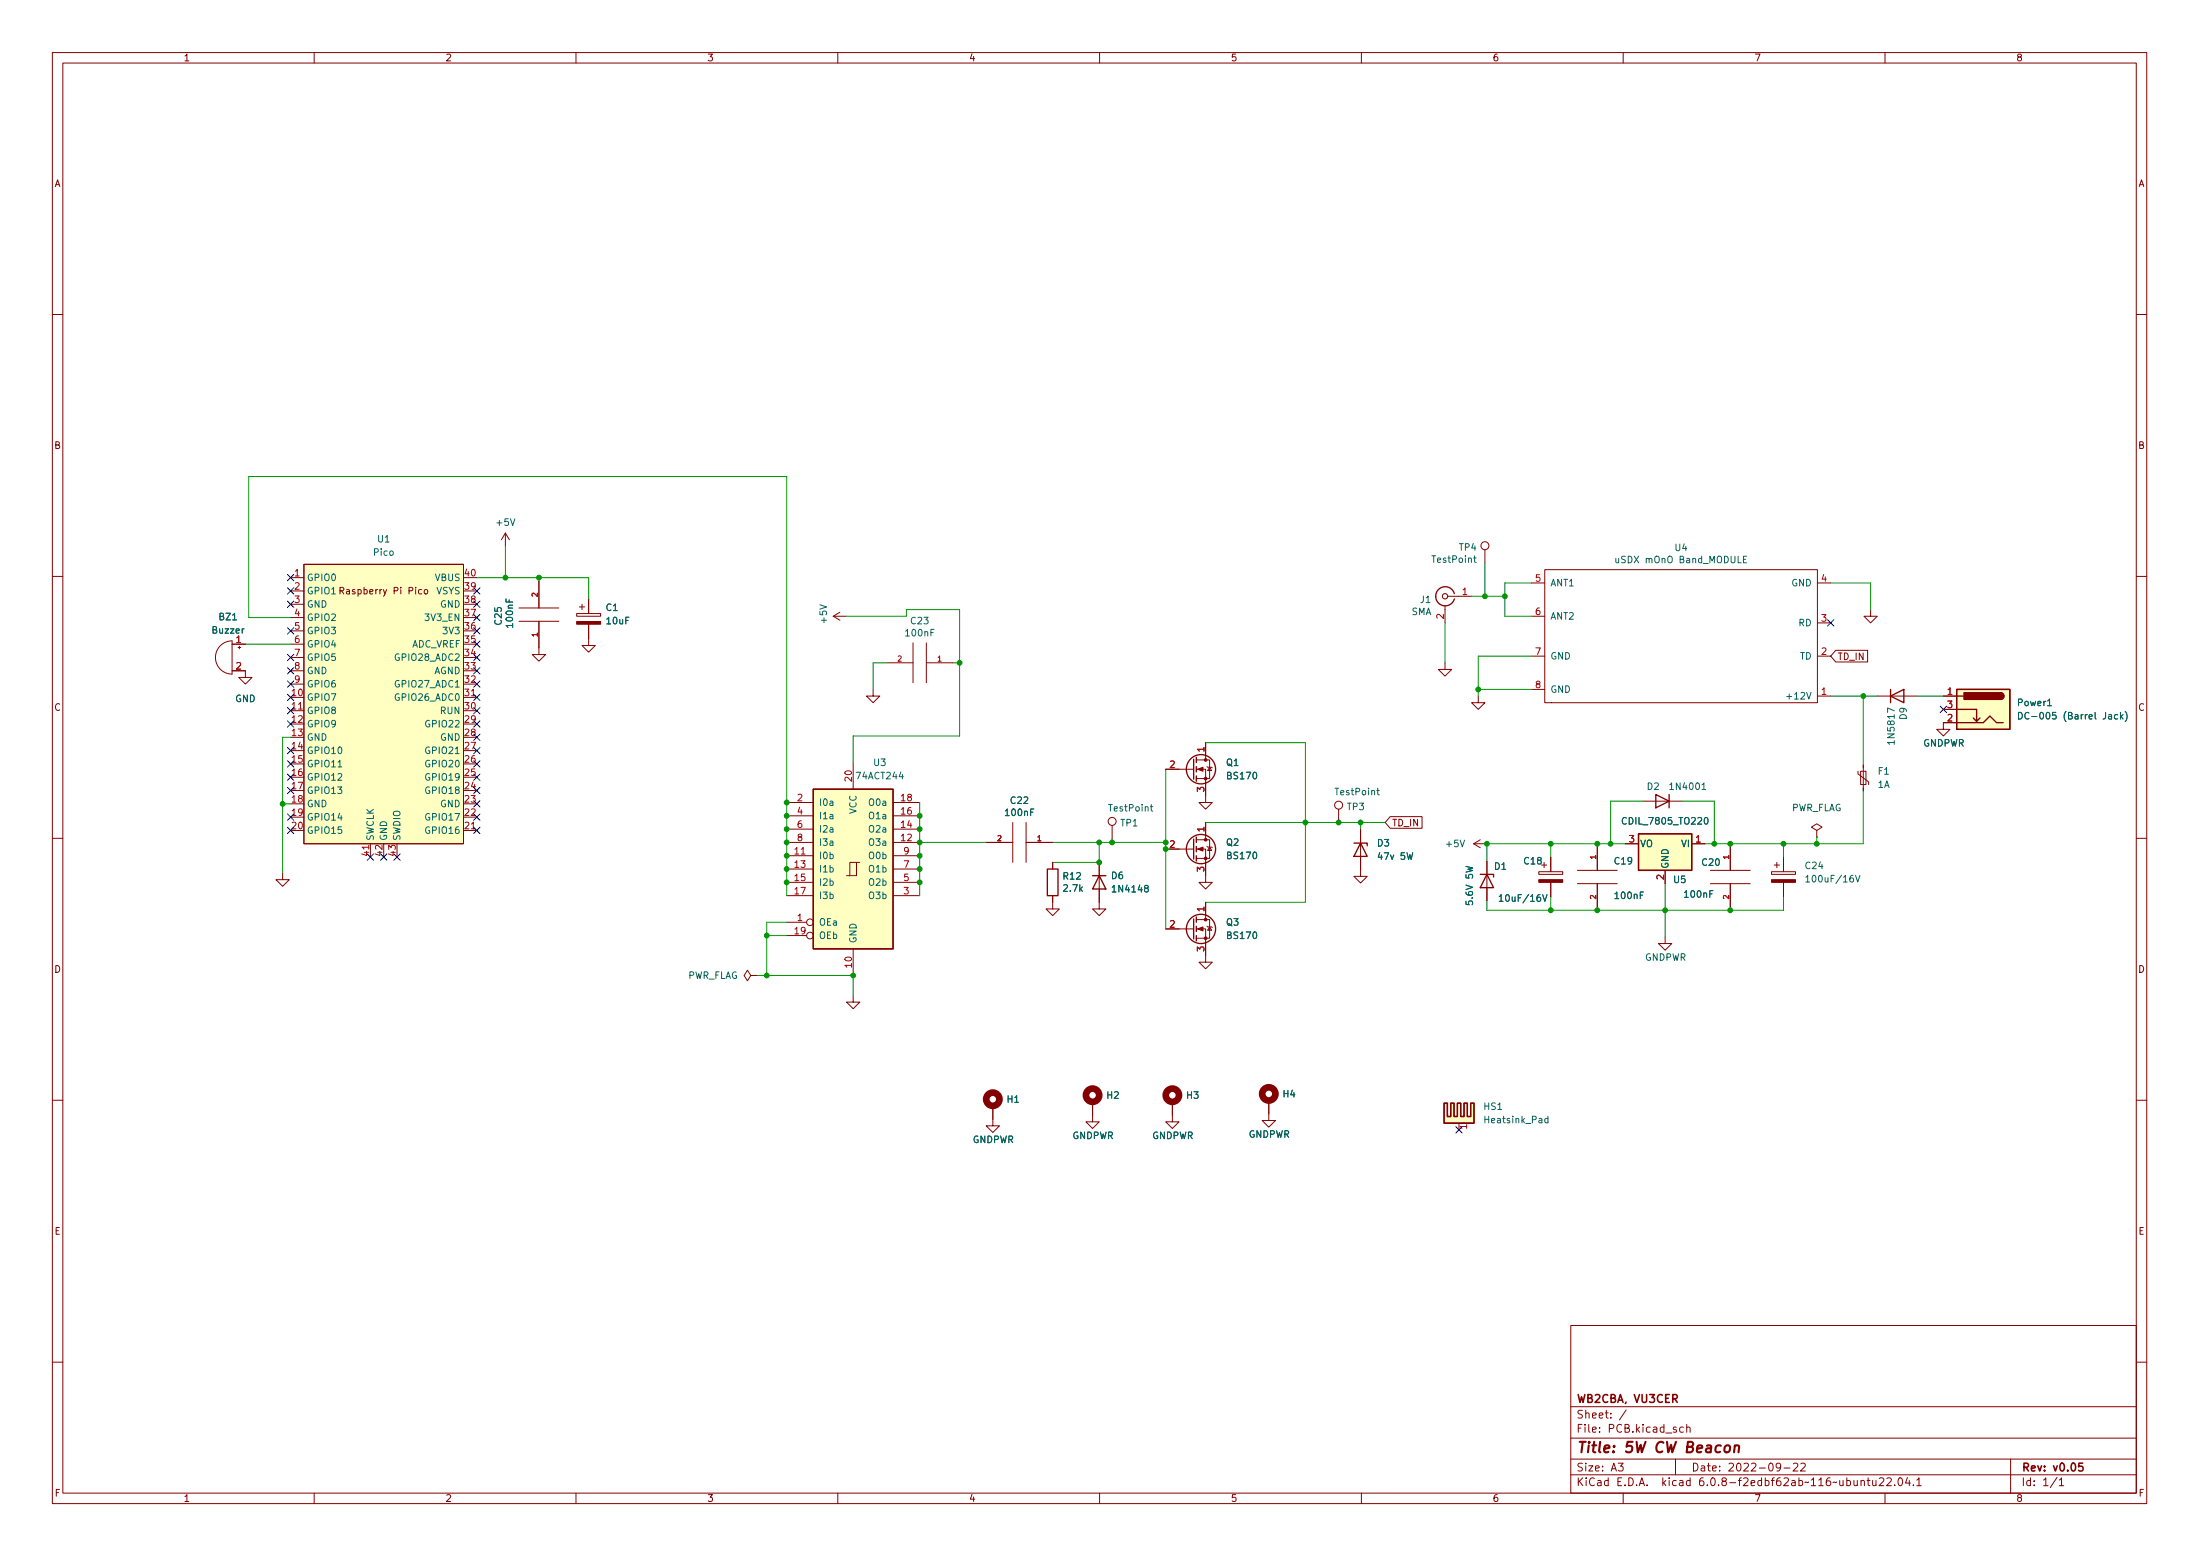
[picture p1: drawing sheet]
<svg xmlns="http://www.w3.org/2000/svg" width="420mm" height="297mm" viewBox="0 0 420 297" stroke-linecap="round" stroke-linejoin="round" font-family="sans-serif">
<g fill="none" stroke="#840000" stroke-width=".19">
<path d="M10 10h400v277h-400zM12 12h396v273h-396zM60 10v2M110 10v2M160 10v2M210 10v2M260 10v2M310 10v2M360 10v2M10 60h2M408 60h2M10 110h2"/>
<path d="M55.5 110.3h2.5M55.5 112.8h2.5M55.5 115.4h2.5M55.5 117.9h2.5M58 107.7h30.5v53.4h-30.5zM64.9 112.8l.6-.1 .2-.2-.1-.3-.7-.1v1.3M65.2 112.8l.5 .6M80.5 112.6l-.3-.1-.3 .3 .2 .5h.4M81.1 112.7l.2-.2 .3 .2 .1 .4-.1 .2-.3 .1-.2-.1zM96.5 101.8l-.7 1.2M96.5 101.8v2.5M96.5 101.8l.8 1.2"/>
<path d="M99.1 116.1h7.6M99.1 118.6h7.6M102.9 118.6v6.4h1.3l-1.3 1.2-1.2-1.2h1.2M102.9 111v5.1M110.1 117.1h4.6v.5h-4.6zM110.6 115.9h1.1M111.2 115.4v1M112.4 119.2v4h1.3l-1.3 1.3-1.2-1.3h1.2M112.4 114.3v2.8M159.1 117.6l1.3 .8M159.1 117.6h2.6M160.4 116.9l-1.3 .7"/>
<path d="M276 115.6v3.3M276.5 113.8h4.6M283.6 104.9v2.6M292.5 117.6h2.5M292.5 111.3h2.5M295 108.7h52.1v25.4h-52.1zM347.1 118.9h2.5M347.1 111.3h2.5M357.3 116.4v1.2h1.2l-1.2 1.3-1.3-1.3h1.3M408 110h2M42.1 123.3a3.2 3.2 0 0 1 2.2-1v6.4a3.2 3.2 0 0 1-2.9-2 3.2 3.2 0 0 1 .7-3.4zM44.3 128.1h2.6v1.2h1.2l-1.2 1.3-1.3-1.3h1.3"/>
<path d="M44.3 123h2.6M45.5 123.6h.5M45.7 123.4v.5M55.5 135.7h2.5M55.5 120.4h2.5M55.5 123h2.5M55.5 125.5h2.5M55.5 128.1h2.5M55.5 130.6h2.5M88.5 133.1h2.6M166.8 131.6v1.3h1.2l-1.2 1.2-1.3-1.2h1.3M169.3 126.5h5.1"/>
<path d="M174.4 122.7v7.6M176.9 122.7v7.6M176.9 126.5h5.1M276 126.5v1.3h-1.3l1.3 1.3 1.2-1.3h-1.2M282.3 132.9v1.2h-1.2l1.2 1.3 1.3-1.3h-1.3M292.5 125.3h2.5M292.5 131.6h2.5M347.1 132.9h2.5M347.1 125.3h2.5M350.6 124.1h6.1v2.3h-6.1l-1-1.1zM358.5 132.9h7.6M371.1 132.9h2.6"/>
<path d="M371.1 135.4h2.6M373.7 138h-2.6v1.2h1.3l-1.3 1.3-1.2-1.3h1.2M88.5 158.5h2.6M150.2 158.3h5.1M150.2 155.7h5.1M150.2 153.2h5.1M162.9 145.6v5.1M170.6 158.3h5M170.6 155.7h5M170.6 153.2h5M193.4 157v7.6M196 157v7.6"/>
<path d="M212.4 157.6v2.5M222.6 146.8h5.4M228.5 146.8h1.8v6.4h1.2l-1.2 1.3-1.3-1.3h1.3M228.5 145.1h2.5v3.5h-2.5M230.3 141.8v3.3M230.3 157v3.3M230.5 146.3l1 .3M231 146.5l.4 .6h-.8zM255.7 154.5v2.5M259.8 158.4v8.9h1.3l-1.3 1.3-1.2-1.3h1.2M265.5 155.9h6.1v2.2h-6.1l-1-1.1zM313.7 152.9h7.6"/>
<path d="M347 158.5l1-.6-1-.6-1.1 .6 1.1 .6v1.3M347 159.8h.1M354.8 147.2v.5l2.1 1.6v.5M355.3 147.2h1.1v2.6h-1.1zM355.9 146v5M10 160h2M54 166.7v1.2h1.2l-1.2 1.3-1.3-1.3h1.3M70.7 161.1v2.5M150.2 160.8h5.1M150.2 176.1h3.9M150.2 163.4h5.1M150.2 165.9h5.1"/>
<path d="M150.2 168.4h5.1M150.2 171h5.1M150.2 178.6h3.9M163.6 164.6h-1.3v2.6M164.2 164.6h-.6v2.6h-1.9M170.6 160.8h5M170.6 163.4h5M170.6 165.9h5M170.6 168.4h5M170.6 171h5M188.3 160.8h5.1M196 160.8h5"/>
<path d="M201 171v2.5h1.3l-1.3 1.3-1.2-1.3h1.2M201 164.6v1.3M209.9 164.6v8.9h1.3l-1.3 1.3-1.2-1.3h1.2M222.6 162.1h5.4M222.6 177.3h5.4M228.5 177.3h1.8v6.4h1.2l-1.2 1.2-1.3-1.2h1.3M228.5 162.1h1.8v6.3h1.2l-1.2 1.3-1.3-1.3h1.3M228.5 160.3h2.5v3.6h-2.5M228.5 175.6h2.5v3.5h-2.5M230.3 172.2v3.4M230.5 161.6l1 .2M230.5 176.8l1 .3"/>
<path d="M231 161.7l.4 .6h-.8zM231 176.9l.4 .7h-.8zM281.4 161.1h2.6M281.4 161.1l1.3 .7M282.7 160.3l-1.3 .8M284 164.4v7.6M293.9 166.4h4.5v.5h-4.5zM294.4 165.1h1M296.2 163.6v2.8M296.2 168.4v2.8M301.2 168.7h7.7M301.2 166.2h7.7"/>
<path d="M305.1 161.1v5.1M305.1 168.7v5.1M310.4 161.1h2.5M318 178.9v1.2h1.3l-1.3 1.3-1.3-1.3h1.3M318 166.2v2.5M323.1 161.1h2.5M326.6 168.7h7.7M326.6 166.2h7.7M330.5 161.1v5.1M330.5 168.7v5.1M338.3 166.4h4.6v.5h-4.6zM338.8 165.1h1.1"/>
<path d="M339.3 164.6v1M340.6 163.6v2.8M340.6 168.4v2.8M408 160h2M143.4 186.2l-.7-1-.6 1 .6 1 .7-1h1.3M144.7 186.2h.1M162.9 190v1.3h1.3l-1.3 1.3-1.2-1.3h1.2M162.9 181.1v5.1M10 210h2M189.6 211.1v3.8h1.3l-1.3 1.3-1.3-1.3h1.3M208.7 210.3v3.9h1.2l-1.2 1.2-1.3-1.2h1.3M223.9 210.3v3.9h1.3l-1.3 1.2-1.3-1.2h1.3"/>
<path d="M242.3 210.1v3.8h1.3l-1.3 1.3-1.3-1.3h1.3M408 210h2M300 253h108v32h-108zM10 260h2M300 278.5h108M300 274.5h108M300 268.5h108M309.1 279.3h.9l-.5 .6 .4 .1v.7l-.2 .1-.6-.1M310.6 269.1l-1.3 2M320 278.5v3M321.5 272.5l-.4-.1-.3 .3 .1 .6h.6M322.1 272.6l.3-.2 .3 .1 .1 .9"/>
<path d="M322.1 271.9v1.5M340.1 280l-.3 .2h-.3l-.3-.2 .2-.6 .4-.1 .2 .2a.99 .99 0 0 1-.4 1.3h-.2M342.5 279.5l.6-.2 .2 .2 .1 .2-1 1.1h1M343.9 279.5l.6-.2 .2 .2 .1 .2-1 1.1h1M384 278.5v6.5M408 260h2M60 285v2M110 285v2M160 285v2M210 285v2M260 285v2M300 281.5h108"/>
<path d="M310 285v2M340.7 280.2h1.2M355.4 282.8l.2-.2 .4 .1 .1 .9M355.4 282.6v1M356.6 282.6h.5M356.8 282.1v1.3l.3 .2M357.6 282.6l.1 .9 .4 .1 .2-.1M358.3 282.6v1M358.9 282.3l.6-.2 .2 .2 .1 .2-.9 1.1h.9M360 285v2M360.3 282.3l.6-.2 .2 .2 .1 .2-.9 1.1h.9M361.9 283.5v.1"/>
<path d="M362.7 282.2l.2-.1a.8 .8 0 0 1 .5 .8 .8 .8 0 0 1-.5 .7 1 1 0 0 1-.2-1.4zM364.3 282l-.4 1.1h1M364.6 282.6v1M365.4 283.5v.1M366.1 282.5l.4-.4v1.5M366.1 283.6h.8M392.9 282l-1.3 2M393.3 282.5l.4-.4v1.5M393.3 283.6h.8"/>
<circle cx="283.6" cy="104.2" r=".76"/>
<circle cx="212.4" cy="156.8" r=".76"/>
<circle cx="255.7" cy="153.7" r=".76"/>
<circle cx="154.7" cy="176.1" r=".63"/>
<circle cx="154.7" cy="178.6" r=".63"/>
</g>
<path d="M397.8 279.3h-.8v.7l.2-.1 .5 .1 .1 .2v.5l-.3 .1-.5-.1" fill="none" stroke="#840000" stroke-width=".3"/>
<path d="M329.5 276.1a.52 .52 0 0 1 .5-.2 .52 .52 0 0 1 .4 .4v.6a.55 .55 0 0 1-.6 .4 .55 .55 0 0 1-.5-.4zM331.3 276.1a.49 .49 0 0 1 .9 .1l-.2 1M331.3 275.9l-.1 1.3" fill="none" stroke="#840000" stroke-width=".4"/>
<g fill="none" stroke="#840000" stroke-width="1.3">
<circle cx="189.6" cy="209.8" r="1.27"/>
<circle cx="208.7" cy="209.1" r="1.27"/>
<circle cx="223.9" cy="209.1" r="1.27"/>
<circle cx="242.3" cy="208.8" r="1.27"/>
</g>
<g fill="#ffffc2" stroke="#ffffc2" stroke-width=".19">
<path d="M58 107.7h30.5v53.4h-30.5z"/>
<path d="M373.7 131.6h10.1v7.6h-10.1z"/>
<path d="M312.9 159.2h10.2v7h-10.2z"/>
<path d="M279.6 210.6h.6v2.5h.7v-2.5h.6v3.8h-1.9l-.6-1.3h.6z"/>
<path d="M275.8 210.6h.6v2.5h.7v-2.5h.6v2.5h.6v-2.5h.7v2.5l.6 1.3h-3.8z"/>
<path d="M155.3 150.7h15.3v30.4h-15.3z"/>
</g>
<g fill="none" stroke="#006464" stroke-width=".19">
<path d="M281.4 106.5h.5M281.6 106.1v1.1l.3 .2M333 106.8h.4M333.6 106.2h-.6v1.2h.6M341.2 133h1M385.5 136a.64 .64 0 0 1 .7 .6 .64 .64 0 0 1-.7 .7zM387.5 136.1a.6 .6 0 0 0-.8 .4 .6 .6 0 0 0 .6 .8l.2-.2M391.1 134.7h.7M404.4 136.5l-.3-.1-.3 .3 .1 .5h.5M405 136v1.3M405.1 136.8l.4 .5M405.5 136.4l-.5 .5"/>
<path d="M405.9 135.8a1.46 1.46 0 0 1 0 1.9M64.5 146.4h.8M219.7 154h.5M219.9 153.6v1.1l.3 .1M262.9 150.9h.5M263.1 150.5v1.1l.3 .1M325 150.7h.8M325.6 156.2l.2-.1a.68 .68 0 0 1 .4 .6 .68 .68 0 0 1-.4 .6l-.3-.5zM286.3 171.2l.4-.4v1.3M286.3 172.1h.8M294.6 170.8l.4 1.3 .5-1.3M344.9 167.5l.3-.4v1.3"/>
<path d="M344.9 168.4h.7M354.4 167.1l.4 1.3 .4-1.3M295.6 213.6l-.3-.1-.3 .2 .1 .6h.5M295.6 213.1v1.3"/>
</g>
<g fill="#840000" stroke="#840000" stroke-width=".19">
<path d="M338.3 167.9h4.6v.5h-4.6z"/>
<path d="M228.7 146.8l1-.3v.7z"/>
<path d="M228.7 162.1l1-.4v.8z"/>
<path d="M228.7 177.3l1-.4v.8z"/>
<path d="M110.1 118.7h4.6v.5h-4.6z"/>
<path d="M293.9 167.9h4.5v.5h-4.5z"/>
<circle cx="230.3" cy="148.6" r=".25"/>
<circle cx="230.3" cy="145.1" r=".25"/>
<circle cx="230.3" cy="163.9" r=".25"/>
<circle cx="230.3" cy="160.3" r=".25"/>
<circle cx="230.3" cy="179.1" r=".25"/>
<circle cx="230.3" cy="175.6" r=".25"/>
</g>
<g fill="none" stroke="#840000" stroke-width=".25">
<path d="M277.7 113.3a1.81 1.81 0 0 0-2.7-1 1.81 1.81 0 0 0 0 3 1.81 1.81 0 0 0 2.7-1M361.1 132.9l2.5-1.3v2.5zM361.1 131.6v2.5M373.7 131.6h10.1v7.6h-10.1zM373.7 135.4h3.8v2.3l.6-.6M373.7 138h5.1l1.2-1.3 1.3 1.3h1.3M373.7 132.9h1.3M376.9 137.1l.6 .6M382.1 132.2a.63 .63 0 0 1 .6 .7 .63 .63 0 0 1-.6 .6M155.3 150.7h15.3v30.4h-15.3zM228 144.9v3.9M228.5 144.6v1"/>
<path d="M228.5 146.3v1.1M228.5 148.1v1M228.5 159.8v1M312.9 159.2h10.2v7h-10.2zM316.2 151.7l2.6 1.2-2.6 1.3zM318.8 151.7v2.5M200 165.9h2.1v5.1h-2.1zM208.7 167.2h2.5M209.9 167.2l1.3 2.5h-2.5zM228 160.2v3.8M228 175.4v3.8M228.5 161.6v1"/>
<path d="M228.5 163.4v1M228.5 175v1.1M228.5 176.8v1M228.5 178.6v1M258.6 160.9h2.5v.6M259.8 160.9l1.3 2.6h-2.5zM282.7 166.9h2.5v.5M284 166.9l1.2 2.6h-2.5zM275.8 210.6h.6v2.5h.7v-2.5h.6v2.5h.6v-2.5h.7v2.5h.6v-2.5h.6v2.5h.7v-2.5h.6v3.8h-5.7z"/>
<circle cx="229.4" cy="146.8" r="2.79"/>
<circle cx="229.4" cy="177.3" r="2.79"/>
<circle cx="229.4" cy="162.1" r="2.79"/>
</g>
<g fill="#840000" stroke="#840000" stroke-width=".25">
<path d="M382.1 132.2a.63 .63 0 0 1 .6 .7 .63 .63 0 0 1-.6 .6z"/>
<path d="M375.1 132.2h7v1.3h-7z"/>
</g>
<circle cx="276" cy="113.8" r=".51" fill="none" stroke="#840000" stroke-width=".2"/>
<g fill="none" stroke="#009600" stroke-width=".19">
<path d="M55.5 117.9h-8v-26.9h102.7v80M91.1 110.3h21.3v4M96.5 104.3v6M102.9 110.3v.7M161.7 117.6h11.4v-1.2h10.2v24.1h-20.4v5.1M276 118.9v7.6M281.1 113.8h6.3M283.6 107.5v6.3M292.5 111.3h-5.1v6.3h5.1M349.6 111.3h7.7v5.1M46.9 123h8.6M169.3 126.5h-2.5v5.1"/>
<path d="M182 126.5h1.3M282.3 131.6h10.2M292.5 125.3h-10.2v7.6M349.6 132.9h8.9M355.9 132.9v13.1M366.1 132.9h5M54 153.5h1.5M55.5 140.8h-1.5v25.9M175.6 153.2v17.8M222.6 146.8v30.5M230.3 141.8h19v30.4h-19M230.3 157h34.2"/>
<path d="M259.8 157v1.4M313.7 152.9h-6.1v8.2M321.3 152.9h6.1v8.2M347 159.8v1.3M355.9 151v10.1h-30.3M146.4 178.6h3.8M150.2 176.1h-3.8v10.1M175.6 160.8h12.7M201 160.8h21.6M209.9 160.8v3.8h-8.9M212.4 160.1v.7M296.2 161.1v2.5"/>
<path d="M296.2 171.2v2.6M310.4 161.1h-26.4v3.3M318 168.7v10.2M340.6 171.2v2.6h-56.6v-1.8M340.6 161.1v2.5M144.7 186.2h18.2v3.8"/>
</g>
<g fill="none" stroke="#000084" stroke-width=".19">
<path d="M54.9 114.7l1.2 1.3M54.9 109.7l1.2 1.2M54.9 119.8l1.2 1.2M54.9 112.2l1.2 1.2M56.1 114.7l-1.2 1.3M56.1 109.7l-1.2 1.2M56.1 119.8l-1.2 1.2M56.1 112.2l-1.2 1.2M90.4 112.2l1.3 1.2M90.4 114.7l1.3 1.3M90.4 117.3l1.3 1.2M90.4 119.8l1.3 1.2"/>
<path d="M91.7 112.2l-1.3 1.2M91.7 119.8l-1.3 1.2M91.7 114.7l-1.3 1.3M91.7 117.3l-1.3 1.2M349 118.3l1.2 1.2M350.2 118.3l-1.2 1.2M54.9 127.4l1.2 1.3M54.9 135.1l1.2 1.2M54.9 137.6l1.2 1.2M54.9 124.9l1.2 1.2M54.9 130l1.2 1.2M54.9 132.5l1.2 1.2"/>
<path d="M56.1 127.4l-1.2 1.3M56.1 135.1l-1.2 1.2M56.1 137.6l-1.2 1.2M56.1 124.9l-1.2 1.2M56.1 130l-1.2 1.2M56.1 132.5l-1.2 1.2M90.4 127.4l1.3 1.3M90.4 132.5l1.3 1.2M90.4 137.6l1.3 1.2M90.4 130l1.3 1.2M90.4 135.1l1.3 1.2M90.4 124.9l1.3 1.2"/>
<path d="M90.4 122.4l1.3 1.2M91.7 127.4l-1.3 1.3M91.7 132.5l-1.3 1.2M91.7 137.6l-1.3 1.2M91.7 130l-1.3 1.2M91.7 135.1l-1.3 1.2M91.7 122.4l-1.3 1.2M91.7 124.9l-1.3 1.2M370.5 134.8l1.3 1.2M371.8 134.8l-1.3 1.2M54.9 145.2l1.2 1.2M54.9 142.7l1.2 1.2"/>
<path d="M54.9 155.4l1.2 1.2M54.9 147.8l1.2 1.2M54.9 150.3l1.2 1.2M54.9 157.9l1.2 1.2M56.1 147.8l-1.2 1.2M56.1 145.2l-1.2 1.2M56.1 142.7l-1.2 1.2M56.1 155.4l-1.2 1.2M56.1 150.3l-1.2 1.2M56.1 157.9l-1.2 1.2M90.4 140.1l1.3 1.3M90.4 150.3l1.3 1.2"/>
<path d="M90.4 157.9l1.3 1.2M90.4 152.8l1.3 1.3M90.4 155.4l1.3 1.2M90.4 145.2l1.3 1.2M90.4 147.8l1.3 1.2M90.4 142.7l1.3 1.2M91.7 140.1l-1.3 1.3M91.7 150.3l-1.3 1.2M91.7 157.9l-1.3 1.2M91.7 152.8l-1.3 1.3M91.7 155.4l-1.3 1.2M91.7 145.2l-1.3 1.2"/>
<path d="M91.7 147.8l-1.3 1.2M91.7 142.7l-1.3 1.2M70.1 163l1.2 1.2M71.3 163l-1.2 1.2M72.7 163l1.2 1.2M73.9 163l-1.2 1.2M75.2 163l1.2 1.2M76.4 163l-1.2 1.2M278 215.1l1.2 1.2M279.2 215.1l-1.2 1.2"/>
</g>
<g fill="#009600" stroke="#009600" stroke-width=".19">
<circle cx="296.2" cy="161.1" r=".46"/>
<circle cx="282.3" cy="131.6" r=".46"/>
<circle cx="327.4" cy="161.1" r=".46"/>
<circle cx="305.1" cy="173.8" r=".46"/>
<circle cx="296.2" cy="173.8" r=".46"/>
<circle cx="307.6" cy="161.1" r=".46"/>
<circle cx="305.1" cy="161.1" r=".46"/>
<circle cx="150.2" cy="160.8" r=".46"/>
<circle cx="150.2" cy="158.3" r=".46"/>
<circle cx="150.2" cy="163.4" r=".46"/>
<circle cx="175.6" cy="163.4" r=".46"/>
<circle cx="175.6" cy="160.8" r=".46"/>
<circle cx="150.2" cy="165.9" r=".46"/>
<circle cx="150.2" cy="168.4" r=".46"/>
<circle cx="175.6" cy="165.9" r=".46"/>
<circle cx="175.6" cy="168.4" r=".46"/>
<circle cx="162.9" cy="186.2" r=".46"/>
<circle cx="146.4" cy="186.2" r=".46"/>
<circle cx="146.4" cy="178.6" r=".46"/>
<circle cx="175.6" cy="158.3" r=".46"/>
<circle cx="175.6" cy="155.7" r=".46"/>
<circle cx="96.5" cy="110.3" r=".46"/>
<circle cx="102.9" cy="110.3" r=".46"/>
<circle cx="54" cy="153.5" r=".46"/>
<circle cx="212.4" cy="160.8" r=".46"/>
<circle cx="209.9" cy="164.6" r=".46"/>
<circle cx="209.9" cy="160.8" r=".46"/>
<circle cx="183.3" cy="126.5" r=".46"/>
<circle cx="222.6" cy="162.1" r=".46"/>
<circle cx="222.6" cy="160.8" r=".46"/>
<circle cx="150.2" cy="153.2" r=".46"/>
<circle cx="150.2" cy="155.7" r=".46"/>
<circle cx="330.5" cy="161.1" r=".46"/>
<circle cx="340.6" cy="161.1" r=".46"/>
<circle cx="355.9" cy="132.9" r=".46"/>
<circle cx="318" cy="173.8" r=".46"/>
<circle cx="330.5" cy="173.8" r=".46"/>
<circle cx="347" cy="161.1" r=".46"/>
<circle cx="249.3" cy="157" r=".46"/>
<circle cx="255.7" cy="157" r=".46"/>
<circle cx="283.6" cy="113.8" r=".46"/>
<circle cx="259.8" cy="157" r=".46"/>
<circle cx="287.4" cy="113.8" r=".46"/>
<circle cx="284" cy="161.1" r=".46"/>
</g>
<text font-size="2.8" fill="#840000" x="301" y="277.3">Title: 5W CW Beacon</text>
<g font-size="2.1" fill="#840000">
<text x="301" y="267.8">WB2CBA, VU3CER</text>
<text x="301" y="273.5">File: PCB.kicad_sch</text>
<text x="301" y="270.8">Sheet: /</text>
<text x="301" y="280.9">Size: A3</text>
<text x="323" y="280.9">Date: 2022-09-22</text>
<text x="386" y="280.9">Rev: v0.05</text>
<text x="301" y="283.7">KiCad E.D.A. kicad 6.0.8-f2edbf62ab~116~ubuntu22.04.1</text>
<text x="386" y="283.7">Id: 1/1</text>
</g>
<g font-size="1.8" fill="#840000">
<text x="35" y="11.7">1</text>
<text x="85" y="11.7">2</text>
<text x="135" y="11.7">3</text>
<text x="185" y="11.7">4</text>
<text x="235" y="11.7">5</text>
<text x="285" y="11.7">6</text>
<text x="335" y="11.7">7</text>
<text x="385" y="11.7">8</text>
<text x="10.3" y="35.7">A</text>
<text x="408.3" y="35.7">A</text>
<text x="10.3" y="85.7">B</text>
<text x="408.3" y="85.7">B</text>
<text x="65.7" y="113.4">Raspberry Pi Pico</text>
<text x="350.9" y="126">TD_IN</text>
<text x="10.3" y="135.7">C</text>
<text x="408.3" y="135.7">C</text>
<text x="265.8" y="157.7">TD_IN</text>
<text x="10.3" y="185.7">D</text>
<text x="408.3" y="185.7">D</text>
<text x="10.4" y="235.7">E</text>
<text x="408.4" y="235.7">E</text>
<text x="10.4" y="285.7">F</text>
<text x="35" y="286.7">1</text>
<text x="85" y="286.7">2</text>
<text x="135" y="286.7">3</text>
<text x="185" y="286.7">4</text>
<text x="235" y="286.7">5</text>
<text x="285" y="286.7">6</text>
<text x="335" y="286.7">7</text>
<text x="385" y="286.7">8</text>
<text x="408.4" y="285.7">F</text>
</g>
<g font-size="1.8" fill="#006464">
<text x="94.9" y="100.4">+5V</text>
<text x="71.4" y="106.1">Pico</text>
<text x="72.1" y="103.5">U1</text>
<text x="273.7" y="107.4">TestPoint</text>
<text x="278.7" y="105.1">TP4</text>
<text x="309" y="107.5">uSDX mOnO Band_MODULE</text>
<text x="319.9" y="105.2">U4</text>
<text x="58.5" y="110.9">GPIO0</text>
<text x="58.5" y="113.4">GPIO1</text>
<text x="83.1" y="110.9">VBUS</text>
<text x="83.3" y="113.4">VSYS</text>
<text x="296" y="111.9">ANT1</text>
<text x="342.1" y="111.9">GND</text>
<text x="41.9" y="118.4">BZ1</text>
<text x="58.5" y="116">GND</text>
<text x="58.5" y="118.5">GPIO2</text>
<text x="81.4" y="118.5">3V3_EN</text>
<text x="84.1" y="116">GND</text>
<text x="95.8" y="119.2" transform="rotate(-90 95.8 119.2)">C25</text>
<text x="98" y="119.6" transform="rotate(-90 98 119.6)">100nF</text>
<text x="115.8" y="116.6">C1</text>
<text x="115.9" y="119.2">10uF</text>
<text x="157.9" y="118.9" transform="rotate(-90 157.9 118.9)">+5V</text>
<text x="174" y="119.2">C23</text>
<text x="269.5" y="117.4">SMA</text>
<text x="271.3" y="115.1">J1</text>
<text x="296" y="118.3">ANT2</text>
<text x="343.5" y="119.5">RD</text>
<text x="40.7" y="120.9">Buzzer</text>
<text x="58.5" y="121.1">GPIO3</text>
<text x="58.5" y="123.6">GPIO4</text>
<text x="78.5" y="123.6">ADC_VREF</text>
<text x="84.9" y="121.1">3V3</text>
<text x="173.1" y="121.5">100nF</text>
<text x="296" y="125.9">GND</text>
<text x="343.7" y="125.9">TD</text>
<text x="58.5" y="126.1">GPIO5</text>
<text x="58.5" y="128.7">GND</text>
<text x="58.5" y="131.2">GPIO6</text>
<text x="75.8" y="131.2">GPIO27_ADC1</text>
<text x="75.8" y="126.1">GPIO28_ADC2</text>
<text x="82.8" y="128.7">AGND</text>
<text x="44.9" y="134">GND</text>
<text x="58.5" y="133.8">GPIO7</text>
<text x="58.5" y="136.3">GPIO8</text>
<text x="75.8" y="133.8">GPIO26_ADC0</text>
<text x="84.2" y="136.3">RUN</text>
<text x="296" y="132.2">GND</text>
<text x="341.9" y="133.5">+12V</text>
<text x="364.1" y="137.3" transform="rotate(-90 364.1 137.3)">D9</text>
<text x="385.5" y="134.8">Power1</text>
<text x="387.2" y="137.3">DC-005 (Barrel Jack)</text>
<text x="58.5" y="138.8">GPIO9</text>
<text x="58.5" y="141.4">GND</text>
<text x="58.5" y="143.9">GPIO10</text>
<text x="81.6" y="143.9">GPIO21</text>
<text x="81.6" y="138.8">GPIO22</text>
<text x="84.1" y="141.4">GND</text>
<text x="361.8" y="141.8" transform="rotate(-90 361.8 141.8)">1N5817</text>
<text x="367.2" y="142.5">GNDPWR</text>
<text x="58.5" y="146.5">GPIO11</text>
<text x="58.5" y="149">GPIO12</text>
<text x="81.6" y="149">GPIO19</text>
<text x="81.6" y="146.5">GPIO20</text>
<text x="163.7" y="148.8">74ACT244</text>
<text x="166.9" y="146.2">U3</text>
<text x="234.2" y="146.2">Q1</text>
<text x="234.5" y="148.8">BS170</text>
<text x="358.7" y="147.9">F1</text>
<text x="58.5" y="151.5">GPIO13</text>
<text x="58.5" y="154.1">GND</text>
<text x="81.6" y="151.5">GPIO18</text>
<text x="84.1" y="154.1">GND</text>
<text x="156.3" y="153.8">I0a</text>
<text x="163.6" y="155.4" transform="rotate(-90 163.6 155.4)">VCC</text>
<text x="166.2" y="153.8">O0a</text>
<text x="192.1" y="155.8">100nF</text>
<text x="193.1" y="153.5">C22</text>
<text x="211.9" y="154.9">TestPoint</text>
<text x="255.2" y="151.8">TestPoint</text>
<text x="257.3" y="154.6">TP3</text>
<text x="314.6" y="150.8">D2</text>
<text x="319.2" y="150.8">1N4001</text>
<text x="342" y="154.8">PWR_FLAG</text>
<text x="358.6" y="150.4">1A</text>
<text x="58.5" y="156.6">GPIO14</text>
<text x="58.5" y="159.2">GPIO15</text>
<text x="71.4" y="160.6" transform="rotate(-90 71.4 160.6)">SWCLK</text>
<text x="73.9" y="160.6" transform="rotate(-90 73.9 160.6)">GND</text>
<text x="76.5" y="160.6" transform="rotate(-90 76.5 160.6)">SWDIO</text>
<text x="81.6" y="159.2">GPIO16</text>
<text x="81.6" y="156.6">GPIO17</text>
<text x="156.3" y="156.4">I1a</text>
<text x="156.3" y="158.9">I2a</text>
<text x="156.3" y="161.5">I3a</text>
<text x="166.2" y="161.5">O3a</text>
<text x="166.2" y="158.9">O2a</text>
<text x="166.2" y="156.4">O1a</text>
<text x="214" y="157.7">TP1</text>
<text x="234.2" y="161.5">Q2</text>
<text x="263.1" y="161.6">D3</text>
<text x="276.3" y="161.7">+5V</text>
<text x="310.3" y="157.4">CDIL_7805_TO220</text>
<text x="313.2" y="161.7">VO</text>
<text x="321.2" y="161.7">VI</text>
<text x="156.3" y="164">I0b</text>
<text x="156.3" y="166.5">I1b</text>
<text x="166.1" y="166.5">O1b</text>
<text x="166.1" y="164">O0b</text>
<text x="203.1" y="167.9">R12</text>
<text x="212.3" y="167.8">D6</text>
<text x="234.5" y="164">BS170</text>
<text x="263.4" y="164.1">47v 5W</text>
<text x="285.4" y="166">D1</text>
<text x="291.1" y="165">C18</text>
<text x="308.4" y="165">C19</text>
<text x="318.6" y="165.9" transform="rotate(-90 318.6 165.9)">GND</text>
<text x="325.1" y="165.3">C20</text>
<text x="344.9" y="165.9">C24</text>
<text x="156.3" y="169.1">I2b</text>
<text x="156.3" y="171.6">I3b</text>
<text x="166.1" y="171.6">O3b</text>
<text x="166.1" y="169.1">O2b</text>
<text x="203.2" y="170.2">2.7k</text>
<text x="212.8" y="170.3">1N4148</text>
<text x="281.3" y="172.5" transform="rotate(-90 281.3 172.5)">5.6V 5W</text>
<text x="286.9" y="172.1">10uF/16V</text>
<text x="308.6" y="171.6">100nF</text>
<text x="319.7" y="168.6">U5</text>
<text x="321.8" y="171.4">100nF</text>
<text x="345.6" y="168.4">100uF/16V</text>
<text x="156.3" y="176.7">OEa</text>
<text x="156.3" y="179.2">OEb</text>
<text x="234.2" y="176.7">Q3</text>
<text x="234.5" y="179.2">BS170</text>
<text x="163.6" y="180.1" transform="rotate(-90 163.6 180.1)">GND</text>
<text x="314.1" y="183.4">GNDPWR</text>
<text x="131.2" y="186.9">PWR_FLAG</text>
<text x="211.4" y="209.7">H2</text>
<text x="226.7" y="209.7">H3</text>
<text x="245.1" y="209.5">H4</text>
<text x="192.4" y="210.5">H1</text>
<text x="283.4" y="211.9">HS1</text>
<text x="283.8" y="214.4">Heatsink_Pad</text>
<text x="185.7" y="218.2">GNDPWR</text>
<text x="204.7" y="217.4">GNDPWR</text>
<text x="220" y="217.4">GNDPWR</text>
<text x="238.4" y="217.2">GNDPWR</text>
</g>
<g font-size="1.8" fill="#a90000">
<text x="56.3" y="110">1</text>
<text x="56.3" y="112.6">2</text>
<text x="88.8" y="112.6">39</text>
<text x="88.8" y="110">40</text>
<text x="279.3" y="113.6">1</text>
<text x="293.3" y="111">5</text>
<text x="347.9" y="111">4</text>
<text x="56.3" y="115.1">3</text>
<text x="56.3" y="117.6">4</text>
<text x="88.8" y="117.6">37</text>
<text x="88.8" y="115.1">38</text>
<text x="275.7" y="118.1" transform="rotate(-90 275.7 118.1)">2</text>
<text x="293.3" y="117.4">6</text>
<text x="347.9" y="118.7">3</text>
<text x="45.1" y="122.7">1</text>
<text x="56.3" y="120.2">5</text>
<text x="56.3" y="122.7">6</text>
<text x="56.3" y="125.3">7</text>
<text x="88.8" y="125.3">34</text>
<text x="88.8" y="122.7">35</text>
<text x="88.8" y="120.2">36</text>
<text x="293.3" y="125">7</text>
<text x="347.9" y="125">2</text>
<text x="45.1" y="127.8">2</text>
<text x="56.3" y="127.8">8</text>
<text x="56.3" y="130.3">9</text>
<text x="88.8" y="130.3">32</text>
<text x="88.8" y="127.8">33</text>
<text x="293.3" y="131.4">8</text>
<text x="55.8" y="132.9">10</text>
<text x="55.8" y="135.4">11</text>
<text x="55.8" y="138">12</text>
<text x="88.8" y="138">29</text>
<text x="88.8" y="135.4">30</text>
<text x="88.8" y="132.9">31</text>
<text x="347.9" y="132.6">1</text>
<text x="371.9" y="132.6">1</text>
<text x="371.9" y="137.7">2</text>
<text x="371.9" y="135.2">3</text>
<text x="55.8" y="140.5">13</text>
<text x="55.8" y="143">14</text>
<text x="88.8" y="143">27</text>
<text x="88.8" y="140.5">28</text>
<text x="230" y="143.5" transform="rotate(-90 230 143.5)">1</text>
<text x="55.8" y="145.6">15</text>
<text x="55.8" y="148.1">16</text>
<text x="88.8" y="148.1">25</text>
<text x="88.8" y="145.6">26</text>
<text x="162.7" y="149.1" transform="rotate(-90 162.7 149.1)">20</text>
<text x="223.4" y="146.6">2</text>
<text x="55.8" y="150.7">17</text>
<text x="55.8" y="153.2">18</text>
<text x="55.8" y="155.7">19</text>
<text x="88.8" y="155.7">22</text>
<text x="88.8" y="153.2">23</text>
<text x="88.8" y="150.7">24</text>
<text x="152.3" y="152.9">2</text>
<text x="152.3" y="155.5">4</text>
<text x="172.1" y="155.5">16</text>
<text x="172.1" y="152.9">18</text>
<text x="230" y="151.2" transform="rotate(-90 230 151.2)">3</text>
<text x="55.8" y="158.3">20</text>
<text x="88.8" y="158.3">21</text>
<text x="152.3" y="158">6</text>
<text x="152.3" y="160.6">8</text>
<text x="172.1" y="160.6">12</text>
<text x="172.1" y="158">14</text>
<text x="223.4" y="161.8">2</text>
<text x="230" y="158.8" transform="rotate(-90 230 158.8)">1</text>
<text x="311.2" y="160.8">3</text>
<text x="323.9" y="160.8">1</text>
<text x="70.5" y="163.3" transform="rotate(-90 70.5 163.3)">41</text>
<text x="73" y="163.3" transform="rotate(-90 73 163.3)">42</text>
<text x="75.6" y="163.3" transform="rotate(-90 75.6 163.3)">43</text>
<text x="151.8" y="163.1">11</text>
<text x="151.8" y="165.6">13</text>
<text x="172.6" y="165.6">7</text>
<text x="172.6" y="163.1">9</text>
<text x="230" y="166.4" transform="rotate(-90 230 166.4)">3</text>
<text x="317.8" y="167.9" transform="rotate(-90 317.8 167.9)">2</text>
<text x="151.8" y="168.2">15</text>
<text x="151.8" y="170.7">17</text>
<text x="172.6" y="170.7">3</text>
<text x="172.6" y="168.2">5</text>
<text x="151.8" y="178.3">19</text>
<text x="152.3" y="175.8">1</text>
<text x="223.4" y="177.1">2</text>
<text x="230" y="174" transform="rotate(-90 230 174)">1</text>
<text x="162.7" y="184.7" transform="rotate(-90 162.7 184.7)">10</text>
<text x="230" y="181.6" transform="rotate(-90 230 181.6)">3</text>
<text x="280.2" y="215.5" transform="rotate(-90 280.2 215.5)">1</text>
</g>
<g font-size="1.4" fill="#a90000">
<text x="102.7" y="113.9" transform="rotate(-90 102.7 113.9)">2</text>
<text x="102.7" y="121.5" transform="rotate(-90 102.7 121.5)">1</text>
<text x="171.4" y="126.3">2</text>
<text x="179.1" y="126.3">1</text>
<text x="190.5" y="160.6">2</text>
<text x="198.1" y="160.6">1</text>
<text x="304.8" y="164" transform="rotate(-90 304.8 164)">1</text>
<text x="330.2" y="164" transform="rotate(-90 330.2 164)">1</text>
<text x="304.8" y="171.6" transform="rotate(-90 304.8 171.6)">2</text>
<text x="330.2" y="171.6" transform="rotate(-90 330.2 171.6)">2</text>
</g>
</svg>
